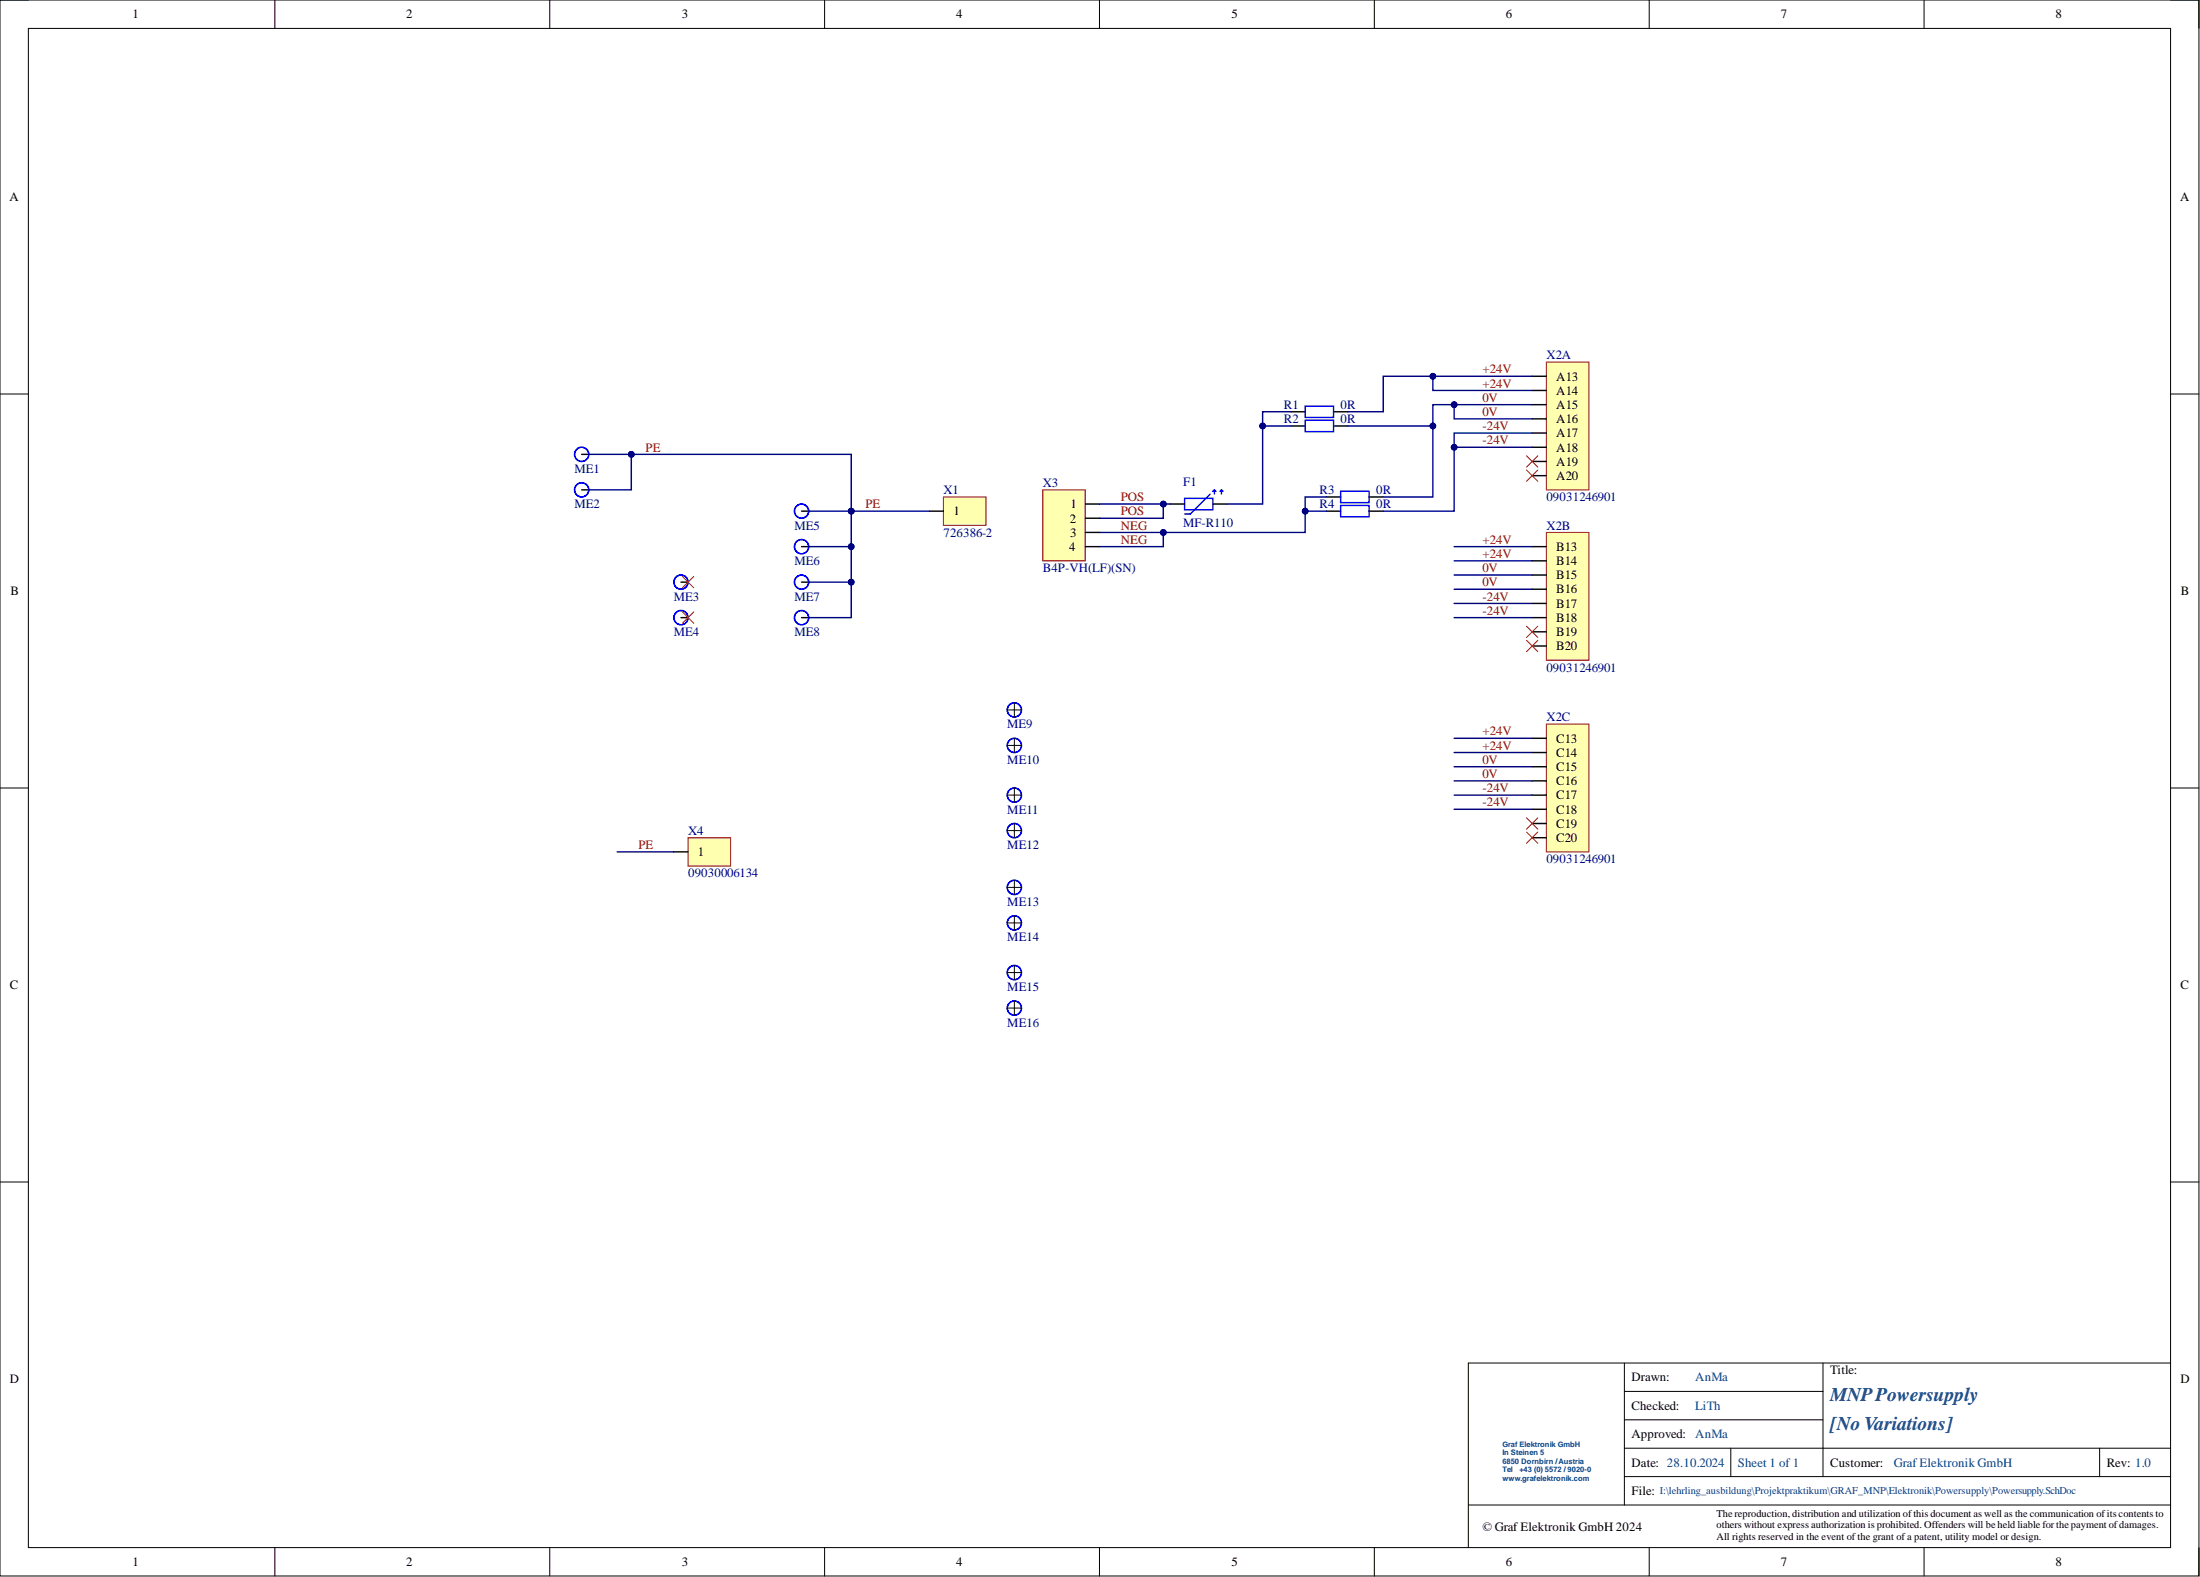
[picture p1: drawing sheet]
<svg xmlns="http://www.w3.org/2000/svg" width="393mm" height="282mm" viewBox="0 0 393 282" stroke-linecap="round" stroke-linejoin="round" font-family="sans-serif">
<g fill="none" stroke="#000" stroke-width=".18">
<path d="M0 0h393.2v281.7h-393.2zM0 0h5.1M5.1 5.1h383v271.5h-383zM49.1 0v5.1M98.3 0v5.1M147.4 0v5.1M196.6 0v5.1M245.7 0v5.1M294.9 0v5.1M344 0v5.1M388.1 0h5.1v5.1M0 70.4h5.1"/>
<path d="M388.1 70.4h5.1M0 140.8h5.1M388.1 140.8h5.1M0 211.3h5.1M388.1 211.3h5.1M290.4 243.6v25.4M290.4 248.7h35.5M290.4 258.9h97.7M290.4 253.8h35.5M309.5 258.9v5M325.9 243.6v20.3M375.4 258.9v5"/>
<path d="M388.1 243.6h-125.6v33M49.1 276.6v5.1M98.3 276.6v5.1M147.4 276.6v5.1M196.6 276.6v5.1M245.7 276.6v5.1M262.5 269h125.6M290.4 263.9h97.7M294.9 276.6v5.1M344 276.6v5.1M393.2 276.6v5.1"/>
</g>
<path d="M104 81.2h1.3M104 87.6h1.3M143.3 91.4h1.3M143.3 97.7h1.3M121.8 110.4h1.2M121.8 104h1.2M143.3 110.4h1.3M143.3 104h1.3" fill="none" stroke="#000" stroke-width=".25"/>
<g fill="none" stroke="#00f" stroke-width=".25">
<circle cx="104" cy="87.6" r="1.27"/>
<circle cx="104" cy="81.2" r="1.27"/>
<circle cx="143.3" cy="91.4" r="1.27"/>
<circle cx="143.3" cy="97.7" r="1.27"/>
<circle cx="121.8" cy="110.4" r="1.27"/>
<circle cx="121.8" cy="104" r="1.27"/>
<circle cx="121.8" cy="104.1" r="1.27"/>
<circle cx="143.3" cy="110.4" r="1.27"/>
<circle cx="143.3" cy="104" r="1.27"/>
<circle cx="143.3" cy="104.1" r="1.27"/>
</g>
<path d="M168.7 88.8h7.6v5.1h-7.6z" fill-rule="evenodd" fill="#ffffb0"/>
<path d="M168.7 88.8h7.6v5.1h-7.6z" fill="none" stroke="#800000" stroke-width=".18"/>
<path d="M166.1 91.4h2.6" fill="none" stroke="#000" stroke-width=".25"/>
<path d="M122 103l2 2.1M122 109.4l2 2M124 103l-2 2.1M124 109.4l-2 2" fill="none" stroke="#f00" stroke-width=".18"/>
<path d="M186.4 87.6h7.6v12.6h-7.6z" fill-rule="evenodd" fill="#ffffb0"/>
<path d="M186.4 87.6h7.6v12.6h-7.6z" fill="none" stroke="#800000" stroke-width=".18"/>
<path d="M194 90.1h2.6M194 92.6h2.6M194 95.2h2.6M194 97.7h2.6" fill="none" stroke="#000" stroke-width=".25"/>
<path d="M276.5 64.7h7.6v22.9h-7.6z" fill-rule="evenodd" fill="#ffffb0"/>
<path d="M276.5 64.7h7.6v22.9h-7.6z" fill="none" stroke="#800000" stroke-width=".18"/>
<path d="M273.9 67.3h2.6M273.9 69.8h2.6M273.9 72.3h2.6M273.9 74.9h2.6M273.9 77.4h2.6M273.9 79.9h2.6M273.9 82.5h2.6M273.9 85h2.6" fill="none" stroke="#000" stroke-width=".25"/>
<path d="M276.5 95.2h7.6v22.8h-7.6z" fill-rule="evenodd" fill="#ffffb0"/>
<path d="M276.5 95.2h7.6v22.8h-7.6z" fill="none" stroke="#800000" stroke-width=".18"/>
<path d="M273.9 97.7h2.6M273.9 100.2h2.6M273.9 102.8h2.6M273.9 105.3h2.6M273.9 107.9h2.6M273.9 110.4h2.6M273.9 112.9h2.6M273.9 115.5h2.6" fill="none" stroke="#000" stroke-width=".25"/>
<path d="M276.5 129.4h7.6v22.9h-7.6z" fill-rule="evenodd" fill="#ffffb0"/>
<path d="M276.5 129.4h7.6v22.9h-7.6z" fill="none" stroke="#800000" stroke-width=".18"/>
<g fill="none" stroke="#000" stroke-width=".25">
<path d="M230.8 73.6h2.6M230.8 76.1h2.6M238.4 73.6h2.6M238.4 76.1h2.6M209.3 90.1h2.5M216.9 90.1h2.5M237.2 88.8h2.5M237.2 91.4h2.5M244.8 88.8h2.5M244.8 91.4h2.5M273.9 132h2.6M273.9 134.5h2.6"/>
<path d="M273.9 137h2.6M273.9 139.6h2.6M273.9 142.1h2.6M273.9 144.7h2.6M273.9 147.2h2.6M273.9 149.7h2.6"/>
</g>
<g fill="none" stroke="#00f" stroke-width=".25">
<path d="M233.4 72.6h5v2h-5zM233.4 75.1h5v2.1h-5zM211.8 89.1h5.1v2h-5.1zM216.4 88.3l-3.6 3.6h-1M217.1 87.6l.3 .2h-.5zM217.1 87.8v.5M218.4 87.8v.5M218.4 87.6l.2 .2h-.5zM239.7 87.8h5.1v2h-5.1zM239.7 90.3h5.1v2.1h-5.1z"/>
<circle cx="181.4" cy="126.9" r="1.27"/>
<circle cx="181.4" cy="133.2" r="1.27"/>
<circle cx="181.4" cy="142.1" r="1.27"/>
<circle cx="181.4" cy="158.6" r="1.27"/>
<circle cx="181.4" cy="148.5" r="1.27"/>
<circle cx="181.4" cy="165" r="1.27"/>
<circle cx="181.4" cy="173.8" r="1.27"/>
<circle cx="181.4" cy="180.2" r="1.27"/>
</g>
<g fill="none" stroke="#000" stroke-width=".18">
<path d="M180.1 126.9h2.5M180.1 133.2h2.5M181.4 125.6v2.6M181.4 132v2.5M180.1 142.1h2.5M180.1 148.5h2.5M180.1 158.6h2.5M181.4 140.8v2.6M181.4 147.2v2.5M181.4 157.3v2.6M180.1 165h2.5M180.1 173.8h2.5"/>
<path d="M181.4 163.7v2.5M181.4 172.6v2.5M181.4 178.9v2.6M180.1 180.2h2.5"/>
</g>
<path d="M123 149.7h7.6v5.1h-7.6z" fill-rule="evenodd" fill="#ffffb0"/>
<path d="M123 149.7h7.6v5.1h-7.6z" fill="none" stroke="#800000" stroke-width=".18"/>
<path d="M120.5 152.3h2.5" fill="none" stroke="#000" stroke-width=".25"/>
<path d="M105.3 81.2h7.6" fill="none" stroke="#000080" stroke-width=".25"/>
<circle cx="112.9" cy="81.2" r=".51" fill="#000080"/>
<circle cx="112.9" cy="81.2" r=".51" fill="none" stroke="#000080" stroke-width=".18"/>
<path d="M144.6 91.4h7.6" fill="none" stroke="#000080" stroke-width=".25"/>
<circle cx="152.2" cy="91.4" r=".51" fill="#000080"/>
<circle cx="152.2" cy="91.4" r=".51" fill="none" stroke="#000080" stroke-width=".18"/>
<path d="M152.2 97.7v6.3h-7.6" fill="none" stroke="#000080" stroke-width=".25"/>
<circle cx="152.2" cy="97.7" r=".51" fill="#000080"/>
<circle cx="152.2" cy="97.7" r=".51" fill="none" stroke="#000080" stroke-width=".18"/>
<circle cx="152.2" cy="104" r=".51" fill="#000080"/>
<circle cx="152.2" cy="104" r=".51" fill="none" stroke="#000080" stroke-width=".18"/>
<path d="M152.2 104v6.4h-7.6" fill="none" stroke="#000080" stroke-width=".25"/>
<circle cx="152.2" cy="104" r=".51" fill="#000080"/>
<circle cx="152.2" cy="104" r=".51" fill="none" stroke="#000080" stroke-width=".18"/>
<path d="M166.1 91.4h-13.9v6.3h-7.6" fill="none" stroke="#000080" stroke-width=".25"/>
<circle cx="152.2" cy="97.7" r=".51" fill="#000080"/>
<circle cx="152.2" cy="97.7" r=".51" fill="none" stroke="#000080" stroke-width=".18"/>
<circle cx="152.2" cy="91.4" r=".51" fill="#000080"/>
<circle cx="152.2" cy="91.4" r=".51" fill="none" stroke="#000080" stroke-width=".18"/>
<path d="M105.3 87.6h7.6v-6.4h39.3v10.2" fill="none" stroke="#000080" stroke-width=".25"/>
<circle cx="112.9" cy="81.2" r=".51" fill="#000080"/>
<circle cx="112.9" cy="81.2" r=".51" fill="none" stroke="#000080" stroke-width=".18"/>
<circle cx="152.2" cy="91.4" r=".51" fill="#000080"/>
<circle cx="152.2" cy="91.4" r=".51" fill="none" stroke="#000080" stroke-width=".18"/>
<path d="M273.9 67.3h-26.6v6.3h-6.3" fill="none" stroke="#000080" stroke-width=".25"/>
<circle cx="256.2" cy="67.3" r=".51" fill="#000080"/>
<circle cx="256.2" cy="67.3" r=".51" fill="none" stroke="#000080" stroke-width=".18"/>
<path d="M256.2 67.3v2.5h17.7" fill="none" stroke="#000080" stroke-width=".25"/>
<circle cx="256.2" cy="67.3" r=".51" fill="#000080"/>
<circle cx="256.2" cy="67.3" r=".51" fill="none" stroke="#000080" stroke-width=".18"/>
<path d="M260 72.3v2.6h13.9" fill="none" stroke="#000080" stroke-width=".25"/>
<circle cx="260" cy="72.3" r=".51" fill="#000080"/>
<circle cx="260" cy="72.3" r=".51" fill="none" stroke="#000080" stroke-width=".18"/>
<path d="M233.4 91.4h3.8" fill="none" stroke="#000080" stroke-width=".25"/>
<circle cx="233.4" cy="91.4" r=".51" fill="#000080"/>
<circle cx="233.4" cy="91.4" r=".51" fill="none" stroke="#000080" stroke-width=".18"/>
<path d="M273.9 77.4h-13.9v14h-12.7" fill="none" stroke="#000080" stroke-width=".25"/>
<circle cx="260" cy="79.9" r=".51" fill="#000080"/>
<circle cx="260" cy="79.9" r=".51" fill="none" stroke="#000080" stroke-width=".18"/>
<path d="M260 79.9h13.9" fill="none" stroke="#000080" stroke-width=".25"/>
<circle cx="260" cy="79.9" r=".51" fill="#000080"/>
<circle cx="260" cy="79.9" r=".51" fill="none" stroke="#000080" stroke-width=".18"/>
<g fill="none" stroke="#000080" stroke-width=".25">
<path d="M225.7 76.1h5.1M260 97.7h13.9M260 100.2h13.9M260 102.8h13.9M260 105.3h13.9M260 107.9h13.9M260 110.4h13.9M260 132h13.9M260 134.5h13.9M260 137h13.9M260 139.6h13.9M260 142.1h13.9"/>
<path d="M260 144.7h13.9"/>
</g>
<circle cx="225.7" cy="76.1" r=".51" fill="#000080"/>
<circle cx="225.7" cy="76.1" r=".51" fill="none" stroke="#000080" stroke-width=".18"/>
<path d="M241 76.1h15.2" fill="none" stroke="#000080" stroke-width=".25"/>
<circle cx="256.2" cy="76.1" r=".51" fill="#000080"/>
<circle cx="256.2" cy="76.1" r=".51" fill="none" stroke="#000080" stroke-width=".18"/>
<path d="M273.9 72.3h-17.7v16.5h-8.9" fill="none" stroke="#000080" stroke-width=".25"/>
<circle cx="256.2" cy="76.1" r=".51" fill="#000080"/>
<circle cx="256.2" cy="76.1" r=".51" fill="none" stroke="#000080" stroke-width=".18"/>
<circle cx="260" cy="72.3" r=".51" fill="#000080"/>
<circle cx="260" cy="72.3" r=".51" fill="none" stroke="#000080" stroke-width=".18"/>
<path d="M196.6 90.1h12.7" fill="none" stroke="#000080" stroke-width=".25"/>
<circle cx="208" cy="90.1" r=".51" fill="#000080"/>
<circle cx="208" cy="90.1" r=".51" fill="none" stroke="#000080" stroke-width=".18"/>
<path d="M230.8 73.6h-5.1v16.5h-6.3" fill="none" stroke="#000080" stroke-width=".25"/>
<circle cx="225.7" cy="76.1" r=".51" fill="#000080"/>
<circle cx="225.7" cy="76.1" r=".51" fill="none" stroke="#000080" stroke-width=".18"/>
<path d="M237.2 88.8h-3.8v6.4h-36.8" fill="none" stroke="#000080" stroke-width=".25"/>
<circle cx="208" cy="95.2" r=".51" fill="#000080"/>
<circle cx="208" cy="95.2" r=".51" fill="none" stroke="#000080" stroke-width=".18"/>
<circle cx="233.4" cy="91.4" r=".51" fill="#000080"/>
<circle cx="233.4" cy="91.4" r=".51" fill="none" stroke="#000080" stroke-width=".18"/>
<path d="M208 90.1v2.5h-11.4" fill="none" stroke="#000080" stroke-width=".25"/>
<circle cx="208" cy="90.1" r=".51" fill="#000080"/>
<circle cx="208" cy="90.1" r=".51" fill="none" stroke="#000080" stroke-width=".18"/>
<path d="M208 95.2v2.5h-11.4" fill="none" stroke="#000080" stroke-width=".25"/>
<circle cx="208" cy="95.2" r=".51" fill="#000080"/>
<circle cx="208" cy="95.2" r=".51" fill="none" stroke="#000080" stroke-width=".18"/>
<path d="M110.3 152.3h10.2" fill="none" stroke="#000080" stroke-width=".25"/>
<path d="M272.9 81.5l2.1 2M272.9 84l2.1 2M275 81.5l-2.1 2M275 84l-2.1 2M272.9 111.9l2.1 2M272.9 114.5l2.1 2M275 111.9l-2.1 2M275 114.5l-2.1 2M272.9 146.2l2.1 2M272.9 148.7l2.1 2M275 146.2l-2.1 2M275 148.7l-2.1 2" fill="none" stroke="#f00" stroke-width=".18"/>
<g font-size="3.5" fill="#004687">
<text x="327.2" y="250.5">MNPPowersupply</text>
<text x="327.2" y="255.6">[No Variations]</text>
</g>
<g font-size="2.3">
<text x="23.7" y="3.3">1</text>
<text x="72.6" y="3.3">2</text>
<text x="121.9" y="3.3">3</text>
<text x="171" y="3.3">4</text>
<text x="220.2" y="3.3">5</text>
<text x="269.2" y="3.3">6</text>
<text x="318.4" y="3.3">7</text>
<text x="367.5" y="3.3">8</text>
<text x="1.7" y="36">A</text>
<text x="389.8" y="36">A</text>
<text x="278.3" y="68">A13</text>
<text x="278.3" y="70.6">A14</text>
<text x="278.3" y="73.1">A15</text>
<text x="278.3" y="75.6">A16</text>
<text x="278.3" y="78.2">A17</text>
<text x="278.3" y="80.7">A18</text>
<text x="278.3" y="83.2">A19</text>
<text x="278.3" y="85.8">A20</text>
<text x="170.5" y="92.1">1</text>
<text x="191.3" y="93.4">2</text>
<text x="191.3" y="95.9">3</text>
<text x="191.4" y="90.9">1</text>
<text x="191.2" y="98.5">4</text>
<text x="278.3" y="98.5">B13</text>
<text x="278.3" y="101">B14</text>
<text x="1.9" y="106.4">B</text>
<text x="278.3" y="103.5">B15</text>
<text x="278.3" y="106.1">B16</text>
<text x="389.9" y="106.4">B</text>
<text x="278.3" y="108.6">B17</text>
<text x="278.3" y="111.2">B18</text>
<text x="278.3" y="113.7">B19</text>
<text x="278.3" y="116.2">B20</text>
<text x="278.3" y="132.7">C13</text>
<text x="278.3" y="135.3">C14</text>
<text x="278.3" y="137.8">C15</text>
<text x="278.3" y="140.3">C16</text>
<text x="278.3" y="142.9">C17</text>
<text x="278.3" y="145.4">C18</text>
<text x="278.3" y="148">C19</text>
<text x="124.8" y="153">1</text>
<text x="278.3" y="150.5">C20</text>
<text x="1.8" y="176.8">C</text>
<text x="389.9" y="176.8">C</text>
<text x="327.2" y="245.7">Title:</text>
<text x="1.8" y="247.3">D</text>
<text x="291.7" y="246.9">Drawn:</text>
<text x="291.7" y="252">Checked:</text>
<text x="389.9" y="247.3">D</text>
<text x="291.7" y="257.1">Approved:</text>
<text x="291.7" y="262.1">Date: 28.10.2024</text>
<text x="327.2" y="262.1">Customer:</text>
<text x="376.7" y="262.1">Rev: 1.0</text>
<text x="291.7" y="267.2">File:</text>
<text x="265.1" y="273.6">© GrafElektronik GmbH 2024</text>
<text x="23.7" y="279.9">1</text>
<text x="72.6" y="279.9">2</text>
<text x="121.9" y="279.9">3</text>
<text x="171" y="279.9">4</text>
<text x="220.2" y="279.9">5</text>
<text x="269.2" y="279.9">6</text>
<text x="318.4" y="279.9">7</text>
<text x="367.5" y="279.9">8</text>
</g>
<g font-size="2.3" fill="#000080">
<text x="276.5" y="64.2">X2A</text>
<text x="229.6" y="73.1">R1</text>
<text x="229.6" y="75.6">R2</text>
<text x="239.7" y="73.1">0R</text>
<text x="239.7" y="75.6">0R</text>
<text x="102.7" y="84.5">ME1</text>
<text x="168.7" y="88.3">X1</text>
<text x="186.4" y="87">X3</text>
<text x="211.5" y="86.8">F1</text>
<text x="235.9" y="88.3">R3</text>
<text x="246" y="88.3">0R</text>
<text x="276.5" y="89.6">09031246901</text>
<text x="102.7" y="90.9">ME2</text>
<text x="142" y="94.7">ME5</text>
<text x="168.7" y="95.9">726386-2</text>
<text x="211.5" y="94.2">MF-R110</text>
<text x="235.9" y="90.9">R4</text>
<text x="246" y="90.9">0R</text>
<text x="276.5" y="94.7">X2B</text>
<text x="142" y="101">ME6</text>
<text x="120.5" y="107.3">ME3</text>
<text x="142" y="107.3">ME7</text>
<text x="186.4" y="102.3">B4P-VH(LF)(SN)</text>
<text x="120.5" y="113.7">ME4</text>
<text x="142" y="113.7">ME8</text>
<text x="276.5" y="120">09031246901</text>
<text x="180.1" y="130.2">ME9</text>
<text x="276.5" y="128.9">X2C</text>
<text x="180.1" y="136.5">ME10</text>
<text x="123" y="149.2">X4</text>
<text x="180.1" y="145.4">ME11</text>
<text x="180.1" y="151.8">ME12</text>
<text x="276.5" y="154.3">09031246901</text>
<text x="123" y="156.8">09030006134</text>
<text x="180.1" y="161.9">ME13</text>
<text x="180.1" y="168.3">ME14</text>
<text x="180.1" y="177.1">ME15</text>
<text x="180.1" y="183.5">ME16</text>
</g>
<g font-size="2.3" fill="#800000">
<text x="265.1" y="66.7">+24V</text>
<text x="265.1" y="69.3">+24V</text>
<text x="265.1" y="71.8">0V</text>
<text x="265.1" y="74.4">0V</text>
<text x="265.1" y="76.9">-24V</text>
<text x="115.4" y="80.7">PE</text>
<text x="265.1" y="79.4">-24V</text>
<text x="200.4" y="89.6">POS</text>
<text x="154.7" y="90.9">PE</text>
<text x="200.4" y="92.1">POS</text>
<text x="200.4" y="94.7">NEG</text>
<text x="200.4" y="97.2">NEG</text>
<text x="265.1" y="97.2">+24V</text>
<text x="265.1" y="99.7">+24V</text>
<text x="265.1" y="102.3">0V</text>
<text x="265.1" y="104.8">0V</text>
<text x="265.1" y="107.3">-24V</text>
<text x="265.1" y="109.9">-24V</text>
<text x="265.1" y="131.5">+24V</text>
<text x="265.1" y="134">+24V</text>
<text x="265.1" y="136.5">0V</text>
<text x="265.1" y="139.1">0V</text>
<text x="265.1" y="141.6">-24V</text>
<text x="265.1" y="144.1">-24V</text>
<text x="114.1" y="151.8">PE</text>
</g>
<g font-size="2.3" fill="#004687">
<text x="303.1" y="246.9">AnMa</text>
<text x="303.1" y="252">LiTh</text>
<text x="303.1" y="257.1">AnMa</text>
<text x="310.7" y="262.1">Sheet 1 of 1</text>
<text x="338.6" y="262.1">GrafElektronik GmbH</text>
</g>
<text font-size="1.9" fill="#004687" x="296.8" y="267.1">I:\lehrling_ausbildung\Projektpraktikum\GRAF_MNP\Elektronik\Powersupply\Powersupply.SchDoc</text>
<g font-size="1.9">
<text x="306.9" y="271.1">The reproduction, distribution and utilization ofthis document as well as the communication ofits contents to</text>
<text x="306.9" y="273.1">others without express authorization is prohibited. Offenders will be held liable for the payment ofdamages.</text>
<text x="306.9" y="275.2">All rights reserved in the event ofthe grant ofa patent, utility model or design.</text>
</g>
<g font-size="1.4" fill="#004687">
<text x="268.6" y="258.6">Graf Elektronik GmbH</text>
<text x="268.6" y="260.1">In Steinen 5</text>
<text x="268.6" y="263.2">Tel</text>
<text x="268.6" y="261.6">6850 Dornbirn /Austria</text>
<text x="271.7" y="263.2">+43 (0) 5572 /9020-0</text>
<text x="268.6" y="264.7">www.grafelektronik.com</text>
</g>
</svg>
